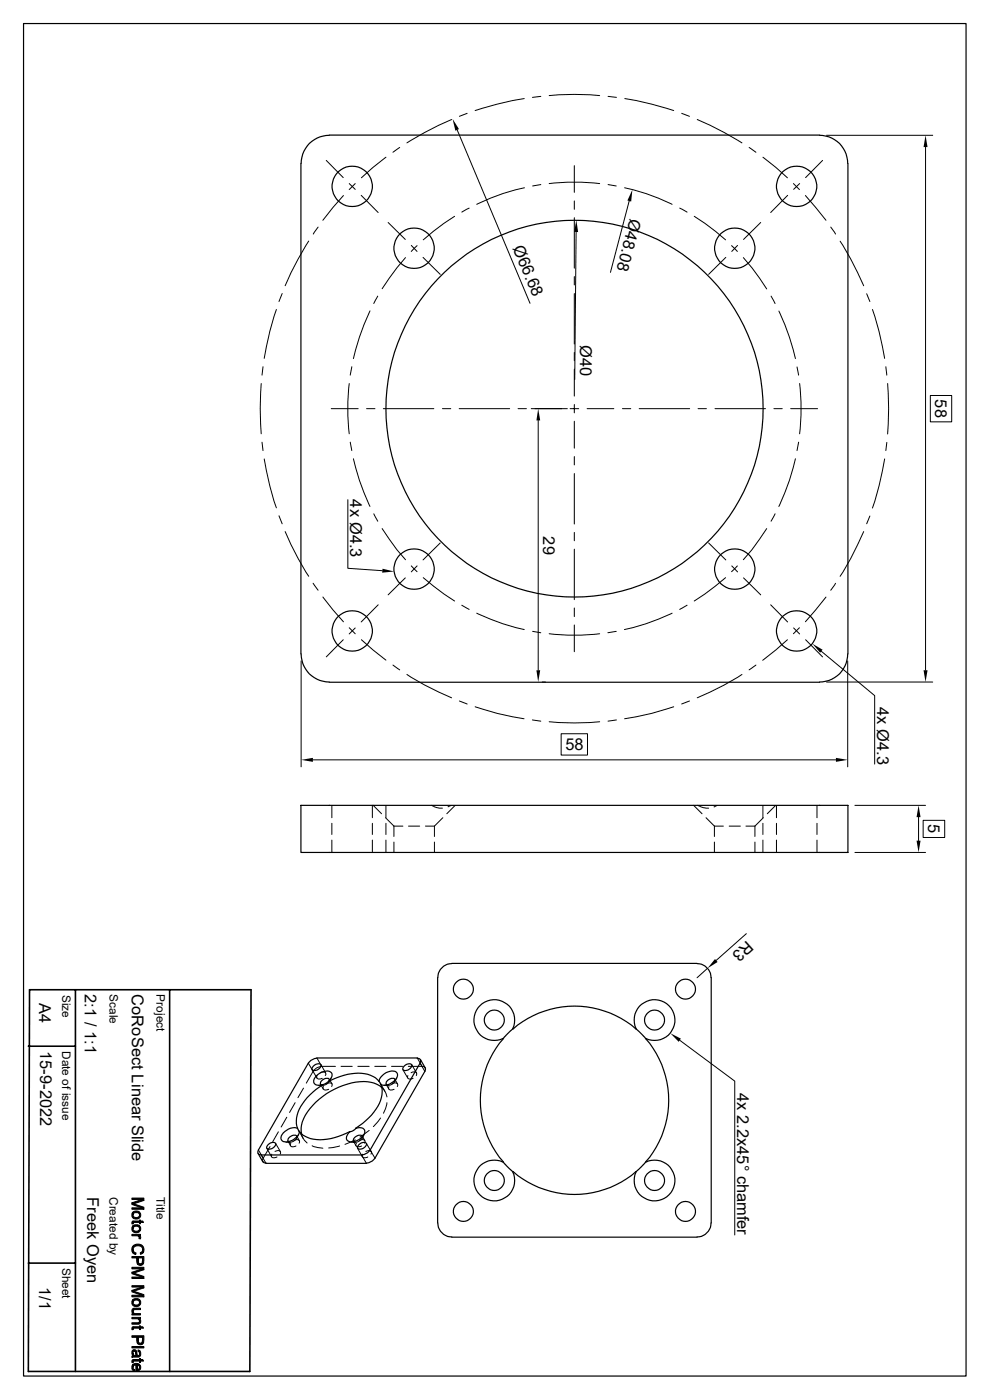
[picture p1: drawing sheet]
<svg xmlns="http://www.w3.org/2000/svg" width="210mm" height="297mm" viewBox="0 0 210 297" stroke-linecap="round" stroke-linejoin="round" font-family="sans-serif">
<g fill="none" stroke="#000" stroke-width=".25">
<path d="M5 5h199.9v286.9h-199.9zM63.8 34.7v104M69.8 28.7h104.1M69.8 28.7a5.9 5.9 0 0 0-5.9 6M173.9 28.7a5.9 5.9 0 0 1 5.9 6M179.9 34.7v104M63.9 138.7a5.9 5.9 0 0 0 6 6M179.8 138.7a5.9 5.9 0 0 1-5.9 6M69.8 144.7h104.1M63.8 170.9h116.1v9.9h-116.1zM95.8 204.4h52.1M95.8 204.4a3 3 0 0 0-2.9 3l-.1 52.1a3.1 3.1 0 0 0 3 2.9"/>
<path d="M108.8 218.3a20 20 0 0 1 27.9 1.7l.3 .3M135 218.3a4.3 4.3 0 0 1 3.2-6.2 4.3 4.3 0 0 1 4.9 4.9 4.3 4.3 0 0 1-6.1 3.3M147.9 204.4a3 3 0 0 1 2.9 3M150.9 207.4v52.1M63.1 239.4a2.87 2.87 0 0 0-3.5 1.9 .93 .93 0 0 0 1.2 1 3 3 0 0 0 2.7-2.2M66.5 226.1a.99 .99 0 0 1 1.6-.1 1.29 1.29 0 0 1-1.9 .9v-.3zM67.2 224.5a2.65 2.65 0 0 0-1.8 1.1l-10.6 18.4a.67 .67 0 0 0 0 .7 .67 .67 0 0 0 .7 .3M67.2 224.5h21.3M68.5 230.1l-.5 .1a1.03 1.03 0 0 1-1.3-.3 1.03 1.03 0 0 1 .2-1.4 2.91 2.91 0 0 1 3.2-1.1 1.34 1.34 0 0 1-.5 2.1l-.4 .3a10.8 10.8 0 0 0-5 4.3 5.3 5.3 0 0 0-1 5.5l.3 .5M69.7 229.4a11.4 11.4 0 0 1 8.9-1.3 3.5 3.5 0 0 1 1.8 1.3M69.9 229.2a.61 .61 0 0 0-1-.3l-.9 .6-.1 .4 .3 .3M80.4 229.4l.3 .6a4.3 4.3 0 0 1-.2 4.1 18 18 0 0 1-5.4 5.6l-.4 .3a1.27 1.27 0 0 0-1.2 1.4 1.09 1.09 0 0 0 1.7 .7 2.64 2.64 0 0 0 2.2-2.1 1.05 1.05 0 0 0-1.5-.7l-.4 .1"/>
<path d="M80.4 229.4a2.76 2.76 0 0 1 3.7-1.9 1.53 1.53 0 0 1-1 2.2l-1.2 .5-1.1-.1M81 230.7a7.6 7.6 0 0 0-7.3-.7 14.6 14.6 0 0 0-9.6 8 5 5 0 0 0-.1 2.5M83.8 229.2a.61 .61 0 0 0-1-.3l-.8 .6-.1 .4 .2 .3M85.8 226.1a.99 .99 0 0 1 1.6-.1 1.29 1.29 0 0 1-1.9 .9v-.3zM88.5 224.5a.67 .67 0 0 1 .6 .3 .67 .67 0 0 1 0 .8l-10.6 18.4a2.65 2.65 0 0 1-1.8 1h-21.3M89.2 224.8l1 1.8M90.2 226.6l-.1 .7-10.6 18.4a2.65 2.65 0 0 1-1.8 1.1M106.7 220.3a4.3 4.3 0 0 1-6.1-3.3 4.3 4.3 0 0 1 4.9-4.8 4.3 4.3 0 0 1 3.2 6.2l-2 1.9M106.8 220.4a19.9 19.9 0 0 0 0 26.1M137 220.4a19.9 19.9 0 0 1 0 26.1M54.7 244.7l1.1 1.8M55.8 246.4l.2 .3 .5 .1"/>
<path d="M56.4 246.8h21.3M56.9 242.8a.99 .99 0 0 1 1.6-.1 1.29 1.29 0 0 1-1.9 .9v-.4zM63 241.3a.61 .61 0 0 0-1-.4l-.9 .7-.1 .4 .3 .2M63.5 240.1a6 6 0 0 0 5.9 1.6l2.4-.6 2.4-1M76.2 242.8a.99 .99 0 0 1 1.6-.1 1.29 1.29 0 0 1-1.9 .9v-.4zM76.9 241.3a.61 .61 0 0 0-1-.4l-.9 .7-.1 .4 .2 .2M106.7 246.5l1.7 1.7a4.1 4.1 0 0 1-3.1 6.6 4.3 4.3 0 0 1-4.7-5.1 4.3 4.3 0 0 1 6.1-3.2M108.8 248.5a19.9 19.9 0 0 0 26.1 0M137 246.5l-2.1 2.1M137 246.5a4.3 4.3 0 0 1 6.1 3.3 4.3 4.3 0 0 1-4.9 4.9 4.3 4.3 0 0 1-3.2-6.1M150.8 259.5a3 3 0 0 1-2.9 2.9M95.8 262.5h52.1"/>
<circle cx="74.7" cy="39.5" r="4.3"/>
<circle cx="169" cy="39.5" r="4.3"/>
<circle cx="87.8" cy="52.7" r="4.3"/>
<circle cx="155.9" cy="52.7" r="4.3"/>
<circle cx="121.9" cy="86.7" r="40"/>
<circle cx="74.7" cy="133.9" r="4.3"/>
<circle cx="87.8" cy="120.7" r="4.3"/>
<circle cx="155.9" cy="120.7" r="4.3"/>
<circle cx="169" cy="133.9" r="4.3"/>
<circle cx="98.3" cy="209.8" r="2.11"/>
<circle cx="104.9" cy="216.4" r="2.11"/>
<circle cx="138.9" cy="216.4" r="2.11"/>
<circle cx="145.4" cy="209.8" r="2.11"/>
<circle cx="98.3" cy="257" r="2.11"/>
<circle cx="104.9" cy="250.4" r="2.11"/>
<circle cx="138.9" cy="250.4" r="2.11"/>
<circle cx="145.4" cy="257" r="2.11"/>
</g>
<g fill="none" stroke="#000" stroke-width=".21">
<path d="M69.2 34l3.6 3.7M74.1 38.9l1.3 1.3M75.4 38.9l-1.3 1.3M81.9 33.4l-2.8 2.1-2.4 2.2M84.8 31.3l-1.4 1M95.8 25.4a66.9 66.9 0 0 0-9.5 4.9M97 27.6l15.4 36.7M99.1 24l-1.6 .7M111.2 20.9a67 67 0 0 0-10.4 2.6M111.3 39.8a41.7 41.7 0 0 0-10.2 3.5M114.7 39.2l-1.7 .3M114.7 20.4l-1.8 .3"/>
<path d="M116.5 38.9a45.2 45.2 0 0 1 10.7 0M116.5 20.3a56.6 56.6 0 0 1 10.7 0M121.8 35.1v5.7M129 39.2l1.7 .3M129 20.4l1.8 .3M132.5 39.8a42.3 42.3 0 0 1 10.1 3.5M132.5 20.9a68 68 0 0 1 10.4 2.6M144.6 24l1.7 .7M147.9 25.4a66.9 66.9 0 0 1 9.5 4.9M158.9 31.3l1.5 1M161.8 33.4l2.8 2.1 2.4 2.2M168.3 38.9l1.3 1.3"/>
<path d="M169.6 38.9l-1.2 1.3M174.5 34l-3.6 3.7M175.3 28.7h22.6M196.3 31.2v111M65.5 51.1a66.6 66.6 0 0 0-5 9.5M67.5 48.2l-1 1.5M72.9 41.5l-4.4 5.2M76.6 41.4l3.6 3.7M82.3 47.2l3.7 3.6M86 54.7l-1.8 2.1-3.1 4.5M87.2 52.1l1.3 1.2M88.5 52.1l-1.3 1.2"/>
<path d="M89.7 54.6l3.7 3.6M96.4 45.9l-2.2 1.5-4.4 3.5M99.5 44.2l-1.5 .8M121.8 42.6v1.8M121.8 46.2v10.7M121.8 58.7v1.8M122.2 49.2l-.3 31.3M133.5 42.6l-4 15.2M144.2 44.2l1.6 .8M147.3 45.9l2.2 1.5 4.4 3.5M154 54.6l-3.7 3.6M155.2 52.1l1.2 1.2"/>
<path d="M156.5 52.1l-1.3 1.2M157.7 54.7l1.8 2.1 3.1 4.5M161.4 47.2l-3.7 3.6M167.1 41.4l-3.6 3.7M170.9 41.5l4.3 5.2M176.2 48.2l1 1.5M178.2 51.2a62.6 62.6 0 0 1 5 9.4M55.8 77.8l-.2 1.8M58.6 65.7a61.5 61.5 0 0 0-2.6 10.3M59.9 62.3l-.7 1.7M74.6 77.8l-.3 1.8M78.5 66a49.7 49.7 0 0 0-3.5 10.1"/>
<path d="M80.1 62.8l-.8 1.6M121.8 62.3v10.7M121.8 74.8v1.7M121.8 78.3v5.7M163.6 62.8l.8 1.6M165.2 66a47.2 47.2 0 0 1 3.5 10.1M169.1 77.9l.3 1.7M183.9 62.3l.6 1.7M185.1 65.7a61.5 61.5 0 0 1 2.6 10.3M187.9 77.8l.2 1.8M55.4 81.4a67.3 67.3 0 0 0 0 10.6M55.6 93.8l.2 1.8"/>
<path d="M56 97.4a61.5 61.5 0 0 0 2.6 10.3M70.3 86.7h5.7M74.1 81.4a44.9 44.9 0 0 0 0 10.6M74.3 93.8l.3 1.8M75 97.3a47.3 47.3 0 0 0 3.5 10.1M77.8 86.7h1.7M81.3 86.7h10.7M93.9 86.7h1.7M97.4 86.7h10.7M109.9 86.7h1.8M112.7 86.7h7.7M114.2 89.2v53"/>
<path d="M120.9 86.7h1.9M121.8 89.4v5.7M121.8 85.8v1.8M121.8 96.9v1.7M124.5 86.7h5.7M132 86.7h1.8M135.6 86.7h10.7M148.1 86.7h1.8M151.7 86.7h10.7M164.2 86.7h1.7M167.7 86.7h5.7M168.7 97.3a47.3 47.3 0 0 1-3.5 10.1"/>
<path d="M169.4 93.8l-.3 1.8M169.6 81.4a44.9 44.9 0 0 1 0 10.6M187.7 97.4a63.6 63.6 0 0 1-2.6 10.4M188.1 93.9l-.2 1.7M188.3 81.4a67.8 67.8 0 0 1 0 10.7M197.4 83.9h4.5v5.6h-4.5zM59.2 109.4l.7 1.7M60.5 112.8a60.7 60.7 0 0 0 5 9.5M73.8 106v14.6l7.3 .5M79.3 109l.8 1.6M81.1 112.1l3.1 4.5 1.8 2.1M93.4 115.2l-3.7 3.6"/>
<path d="M121.8 100.5v10.7M121.8 112.9v1.8M121.8 116.5v10.7M150.3 115.2l3.7 3.6M162.6 112.1l-3.1 4.5-1.8 2.1M164.4 109l-.8 1.6M183.2 112.8a60.7 60.7 0 0 1-5 9.5M184.5 109.5l-.6 1.6M66.4 123.7l1.1 1.5M68.5 126.7l4.4 5.2M72.8 135.7l-3.6 3.7M74.1 133.2l1.3 1.3"/>
<path d="M75.4 133.2l-1.3 1.3M76.7 135.7l5.2 4.3M80.2 128.3l-3.6 3.7M86 122.6l-3.7 3.6M87.2 120.1l1.3 1.2M88.5 120.1l-1.3 1.2M89.8 122.6l4.4 3.4 2.2 1.5M98 128.4l1.5 .9M101.1 130.1a47.8 47.8 0 0 0 10.1 3.5M113 133.9l1.7 .3M116.5 134.5a45.2 45.2 0 0 0 10.7 0M121.8 129v1.8"/>
<path d="M121.8 132.6v5.7M130.7 133.9l-1.8 .3M142.6 130.1a47.3 47.3 0 0 1-10.1 3.5M145.8 128.4l-1.6 .9M153.9 122.6l-4.4 3.4-2.2 1.5M155.2 120.1l1.3 1.2M156.4 120.1l-1.2 1.2M157.7 122.6l3.7 3.6M163.5 128.3l3.6 3.7M167 135.7l-5.2 4.4M168.4 133.2l1.2 1.3M169.6 133.2l-1.3 1.3"/>
<path d="M170.9 135.7l3.6 3.7M174.2 138.2l11.3 9.4v14.5M175.2 126.7l-4.3 5.2M177.2 123.7l-1 1.5M63.9 140.2v22.5M83.4 141.1l1.4 1M86.3 143.1a56.7 56.7 0 0 0 9.5 4.9M97.5 148.7l1.6 .7M100.8 149.9a56.8 56.8 0 0 0 10.4 2.6M112.9 152.7l1.8 .3M115 144.7h.7M116.5 153.1a56.6 56.6 0 0 0 10.7 0"/>
<path d="M119 155.7h5.6v4.5h-5.6zM130.8 152.7l-1.8 .3M142.9 149.9a56.2 56.2 0 0 1-10.4 2.6M146.3 148.7l-1.7 .7M157.4 143.1a56.7 56.7 0 0 1-9.5 4.9M160.4 141.1l-1.5 1M175.3 144.7h22.6M179.8 140.2v22.5M66.4 161.2h110.9M70.4 170.9v2.6M70.4 174.7v2.3M70.4 178.2v2.6"/>
<path d="M79 170.9v2.6M79 174.7v2.3M79 178.2v2.6M79.2 170.9l1.7 1.7M81.8 173.5l1.8 1.8M81.9 170.9v2.6M81.9 174.7v2.3M81.9 178.2v2.6M83.6 175.3h1.9M83.6 175.3v2.2M83.6 178.6v2.2M86.7 175.3h2.3"/>
<path d="M90.3 175.3h1.9M91.6 170.9l1.2 .5 1.1 .1M92.2 175.3v2.2M92.2 178.6v2.2M93.9 173.5l-1.7 1.8M95.7 170.9l-.7 .3M96.6 170.9l-1.8 1.7M147.2 170.9l1.7 1.7M148 170.9l1.1 .4 1.2 .2M149.8 173.5l1.8 1.8M151.6 175.3h1.9M151.6 175.3v2.2"/>
<path d="M151.6 178.6v2.2M152.1 170.9l-.6 .3M154.7 175.3h2.4M158.2 175.3h1.9M160.1 175.3v2.2M160.1 178.6v2.2M161.8 170.9v2.6M161.8 174.7v2.3M161.8 178.2v2.6M161.9 173.5l-1.8 1.8M164.5 170.9l-1.7 1.7M164.7 170.9v2.6"/>
<path d="M164.7 174.7v2.3M164.7 178.2v2.6M173.3 170.9v2.6M173.3 174.7v2.3M173.3 178.2v2.6M181.4 170.9h14.9M194.9 173.4v5M195.8 174h4.6v3.7h-4.6zM158.3 198.1l-6.4 5.7M181.4 180.8h14.9M150.1 205.4l-2.2 2M60.8 237l-1.2 2.1"/>
<path d="M62.6 233.9l-1.2 2.1M63.4 239.9l.9 1.6M64.4 230.8l-1.2 2.1M65.4 225.6l1 1.7a2.35 2.35 0 0 1 1.8-1.1M66.2 226.9l1 1.8M66.4 227.3l-1.4 2.5M67.2 224.5l1 1.7M67.3 228.2a.53 .53 0 0 0 0 .7 .53 .53 0 0 0 .7 0l.4-.1M67.6 230.3h.9M67.9 227.6a.61 .61 0 0 1 .8-.2 .61 .61 0 0 1 .3 .8M68 230l.6 1M68.1 225.8l1 1.8"/>
<path d="M68.2 226.2h3M68.6 230.5a.53 .53 0 0 0 .1 .7 .53 .53 0 0 0 .7 0l.3-.1M69.3 229.9a.64 .64 0 0 1 .7-.2 .64 .64 0 0 1 .4 .7v.1M69.9 229l.5 1M69.9 229.2a1.47 1.47 0 0 1-1.7 1M70.2 228.7l-.4 .8M72.3 226.2h2.4M75.9 226.2h2.4M78.3 239.8l-1.9 1.4M79.5 226.2h2.4M80.7 229.9l1 1.6M80.7 237.2l-1.5 1.8"/>
<path d="M81 230.7a3.4 3.4 0 0 1 1.1 2M81.5 230.3h.9M81.9 230l.6 1M82.1 233.9l-.7 2.3M82.5 230.5a.57 .57 0 0 0 .2 .7 .57 .57 0 0 0 .7-.1h.2M83.1 226.2h2.3M83.2 229.9a.63 .63 0 0 1 .8-.2 .63 .63 0 0 1 .3 .8M83.8 229l.5 1M83.8 229.2a1.47 1.47 0 0 1-1.7 1M84.2 228.7l-.5 .8M85.5 226.9l1 1.8M86.5 228.2a.54 .54 0 0 0 .1 .6 .54 .54 0 0 0 .7 .1l.3-.1"/>
<path d="M86.6 226.2h2.9M87.2 227.6a.63 .63 0 0 1 .8-.2 .63 .63 0 0 1 .3 .8M87.3 225.8l1 1.8M88.5 224.5l1 1.7 .4 .1 .3 .3M89.1 225.6l1 1.7M144.2 220.7l11.7 8.7v32.6M54.8 244l1 1.7-.1 .4 .1 .4M55.4 245l1 1.8M56.6 243.6l1 1.8M57.3 243.2l-1.5 2.5M57.7 244.9a.53 .53 0 0 0 0 .7 .53 .53 0 0 0 .7 0l.4-.2M58.3 244.3a.69 .69 0 0 1 .7-.2 .69 .69 0 0 1 .5 .5l-.1 .3"/>
<path d="M58.5 242.6l1 1.7M59.1 240.1l-1.2 2.1M60.7 242.3h.9M61.1 242.1l.5 1M61.7 242.5a.58 .58 0 0 0 .1 .8 .58 .58 0 0 0 .8-.1l.2-.1M62.4 241.9a.69 .69 0 0 1 .7-.2 .69 .69 0 0 1 .4 .6v.2M62.9 241l.6 1M63 241.2a1.49 1.49 0 0 1-1.8 1M63.3 240.7l-.4 .9M63.9 240.5a3.4 3.4 0 0 0 1.3 2M66.2 243.1l2.3 .5M72.1 243.1l-2.4 .4"/>
<path d="M74.5 242.3h1M75 242.1l.5 1M75.4 241.8l-2.2 1M75.6 242.5a.51 .51 0 0 0 0 .7 .51 .51 0 0 0 .7 0l.4-.1M75.9 243.6l1 1.8M76.2 241.9a.75 .75 0 0 1 1.3 .3l-.2 .3M76.7 245l1 1.8M76.8 241l.6 1M76.9 241.2l-.2 .4a1.36 1.36 0 0 1-1.6 .6M77 244.9a.51 .51 0 0 0 0 .6 .51 .51 0 0 0 .7 .1l.3-.2M77.2 240.7l-.4 .9M77.6 244.3a.68 .68 0 0 1 .7-.2 .68 .68 0 0 1 .5 .5l-.1 .3"/>
<path d="M77.7 242.6l1.8 3.1"/>
</g>
<path d="M6.3 210h47l-.3 81h-47zM16 210v81M36 210v81M6 222h10M6 268h10" fill="none" stroke="#000" stroke-width=".34"/>
<g fill="#000" stroke="#000" stroke-width=".21">
<path d="M28.1 259.1l.2-.1v.6l-.3 .1z" fill-rule="evenodd"/>
<path d="M28.2 257.2l.5-.3 .7 .1 .2 .1v.7a.73 .73 0 0 0-.7-.5 .73 .73 0 0 0-.7 .5z" fill-rule="evenodd"/>
<path d="M28.2 257.2v.6a.72 .72 0 0 0 .7 .5 .72 .72 0 0 0 .7-.5v-.7a.9 .9 0 0 1-.1 1.2 .9 .9 0 0 1-1.2 .1 .9 .9 0 0 1-.1-1.2z" fill-rule="evenodd"/>
<path d="M28.3 259h1.3v-.2h.2v.2h.5l.1 .3h-.6v.3h-.2v-.3h-1.2l-.1 .2z" fill-rule="evenodd"/>
<path d="M28 256.2h2.1l.4 .3h-2.5z" fill-rule="evenodd"/>
<path d="M28 254.2h2.5v.5l-.4-.2h-2.1z" fill-rule="evenodd"/>
<path d="M28 255.2l2.5 .9v.4l-.4-.3-2.1-.7z" fill-rule="evenodd"/>
<path d="M28 255.2l2.1-.7 .4 .2-2.1 .7z" fill-rule="evenodd"/>
<path d="M28.2 278.2l.1 .5z" fill-rule="evenodd"/>
<path d="M28.2 265.1l.2 .5 .5 .2-.1 .3-.6-.3z" fill-rule="evenodd"/>
<path d="M29.5 279.7l.1 .5z" fill-rule="evenodd"/>
<path d="M28.2 260.1l.4-.3 .7 .1 .3 .2v.6a.72 .72 0 0 0-.7-.6 .72 .72 0 0 0-.7 .6z" fill-rule="evenodd"/>
<path d="M28.2 275.7l.4-.2h.7l.3 .2v.7a.72 .72 0 0 0-.7-.6 .72 .72 0 0 0-.7 .6z" fill-rule="evenodd"/>
<path d="M28 261.9h1.8v.2h-.3v.4l-.4-.3h-1.1z" fill-rule="evenodd"/>
<path d="M28.1 277.7l.3-.2h1.4v.3l-1.5 .2-.1 .7-.2-.4z" fill-rule="evenodd"/>
<path d="M28 278.7h.3v-.2l.3 .2h1.2v.3h-1.8z" fill-rule="evenodd"/>
<path d="M28 279.5h1.8v.2h-.3v.4l-.3-.3h-1.2z" fill-rule="evenodd"/>
<path d="M28.2 260.1v.6a.73 .73 0 0 0 .7 .5 .73 .73 0 0 0 .7-.5v-.6a.91 .91 0 0 1-.1 1.2 .91 .91 0 0 1-1.2 0 .91 .91 0 0 1-.1-1.2z" fill-rule="evenodd"/>
<path d="M29.5 262.1l.3 .3v.4h-.3z" fill-rule="evenodd"/>
<path d="M28.2 275.8v.6a.73 .73 0 0 0 .7 .5 .73 .73 0 0 0 .7-.5v-.7a.91 .91 0 0 1-.1 1.2 .91 .91 0 0 1-1.2 .1 .91 .91 0 0 1-.1-1.2z" fill-rule="evenodd"/>
<path d="M29.3 266.9v.6a.48 .48 0 0 0 .5 .6 .48 .48 0 0 0 .4-.6v.8a.67 .67 0 0 1-.9 0z" fill-rule="evenodd"/>
<path d="M30.3 265.1v.8l-.5 .2v-.3l.4-.3z" fill-rule="evenodd"/>
<path d="M28 270.9h2.1l.4 .3h-2.5z" fill-rule="evenodd"/>
<path d="M28 268.9h2.5v.5l-.4-.2h-2.1z" fill-rule="evenodd"/>
<path d="M28 274.8h2.1l.4 .3h-2.5z" fill-rule="evenodd"/>
<path d="M28 272.8h2.5v.4l-.4-.2h-2.1z" fill-rule="evenodd"/>
<path d="M28 266.6h2.5l-.1 1.5-.2 .2v-1.4h-.9v1.4l-.3-.4v-1h-1z" fill-rule="evenodd"/>
<path d="M28 269.9l2.5 .9v.4l-.4-.3-2.1-.7z" fill-rule="evenodd"/>
<path d="M28 269.9l2.1-.7 .4 .2-2.1 .7z" fill-rule="evenodd"/>
<path d="M28 273.8l2.5 .9v.4l-.4-.3-2.1-.7z" fill-rule="evenodd"/>
<path d="M28 273.8l2.1-.8 .4 .2-2.1 .7z" fill-rule="evenodd"/>
<path d="M28.3 264.2l.7-.3 1 .2 .5 .7v.6l-.2 .5v-.8a1.04 1.04 0 0 0-1-.8 1.04 1.04 0 0 0-1.1 .8v.7l-.3-.7z" fill-rule="evenodd"/>
<path d="M28 285.7h2.5v.3h-2.5z" fill-rule="evenodd"/>
<path d="M28.2 287v.6z" fill-rule="evenodd"/>
<path d="M28.1 281.6l.2-.1v.6h-.3z" fill-rule="evenodd"/>
<path d="M28.2 288.5h.1v.6h-.3v-.4z" fill-rule="evenodd"/>
<path d="M28.2 289.5v.8l.4 .3-.1 .3a.85 .85 0 0 1-.3-1.4z" fill-rule="evenodd"/>
<path d="M28.2 286.4l.4-.1 .3 .3v1v-.1a.62 .62 0 0 0-.5-.8l-.2 .2v.7l-.2-.4z" fill-rule="evenodd"/>
<path d="M29.3 286.4l.3 .1v.6l-.1-.3-.2-.1z" fill-rule="evenodd"/>
<path d="M28.2 289.5l.6-.3 .8 .3v.6l-.1-.3-.4-.2v1.3h-.3v-1.3l-.4 .1-.2 .4z" fill-rule="evenodd"/>
<path d="M28 280.6h1.5l.1-.8a.63 .63 0 0 1 .2 .7 .63 .63 0 0 1-.7 .4h-1.1z" fill-rule="evenodd"/>
<path d="M28.2 287.2l.3 .4h.4v-1l.1 .5a.32 .32 0 0 0 .3 .5 .32 .32 0 0 0 .3-.5v-.6l.2 .2a.74 .74 0 0 1 0 .8 .74 .74 0 0 1-.6 .4l-1.2 .1v-.3l.2-.1z" fill-rule="evenodd"/>
<path d="M29.1 289.6v1h.2l.3-.4v-.7a.84 .84 0 0 1 .2 .9 .84 .84 0 0 1-.7 .5z" fill-rule="evenodd"/>
<path d="M29.3 283.7v.7a.48 .48 0 0 0 .5 .5 .48 .48 0 0 0 .4-.5v.8l-.3 .1-.5-.1z" fill-rule="evenodd"/>
<path d="M28.3 281.5h1.3v-.2h.2v.2h.5l.1 .3h-.6v.3h-.2v-.3h-1.2l-.1 .1z" fill-rule="evenodd"/>
<path d="M28.3 288.5l1.3-.1v-.2h.2v.2h.5l.1 .4h-.6v.3h-.2v-.3h-1.2l-.1 .1z" fill-rule="evenodd"/>
<path d="M28 283.4h2.5l-.1 1.6-.2 .2v-1.5h-.9v1.4l-.3-.4v-1h-1z" fill-rule="evenodd"/>
</g>
<g fill="#000">
<path d="M96 25.2l1.4 2.2-.8 .3zM196.3 28.7l.5 2.5h-.9zM122.3 46.7l.3 2.5h-.8zM134.2 40.2l-.3 2.6-.8-.3zM114.2 86.7l.4 2.5h-.8zM81.2 120.6l2.4 .6-2.5 .3zM172.3 136.6l2.2 1.2-.5 .7zM113.8 142.2h.8l-.4 2.5zM195.9 142.2h.9l-.5 2.5zM63.9 161.2l2.5-.4v.8zM177.3 160.8l2.5 .4-2.5 .4zM194.9 170.9l.4 2.5h-.9z"/>
<path d="M194.4 178.4h.9l-.4 2.4zM151.7 203.5l.5 .6-2.1 1.3zM142.2 219.2l2.2 1.1-.4 .7z"/>
</g>
<g font-size="3.5">
<text x="133.7" y="46.2" transform="rotate(105 133.7 46.2)">Ø48.08</text>
<text x="108.7" y="52.6" transform="rotate(67 108.7 52.6)">Ø66.68</text>
<text x="123.1" y="73.1" transform="rotate(91 123.1 73.1)">Ø40</text>
<text x="198.4" y="84.8" transform="rotate(90 198.4 84.8)">58</text>
<text x="74.3" y="106" transform="rotate(90 74.3 106)">4x Ø4.3</text>
<text x="115.2" y="113.8" transform="rotate(90 115.2 113.8)">29</text>
<text x="186.1" y="150" transform="rotate(90 186.1 150)">4x Ø4.3</text>
<text x="119.9" y="159.2">58</text>
<text x="196.9" y="174.9" transform="rotate(90 196.9 174.9)">5</text>
<text x="158.5" y="199.3" transform="rotate(138 158.5 199.3)">R3</text>
<text x="8.3" y="212.9" transform="rotate(90 8.3 212.9)">A4</text>
<text x="18" y="210.9" transform="rotate(90 18 210.9)">2:1 / 1:1</text>
<text x="28" y="210.9" transform="rotate(90 28 210.9)">CoRoSect Linear Slide</text>
<text x="8.5" y="223" transform="rotate(90 8.5 223)">15-9-2022</text>
<text x="156.4" y="231.8" transform="rotate(90 156.4 231.8)">4x 2.2x45° chamfer</text>
<text x="18.5" y="254" transform="rotate(90 18.5 254)">Freek Oyen</text>
<text x="8.3" y="273" transform="rotate(90 8.3 273)">1/1</text>
</g>
<g font-size="2.5">
<text x="13.2" y="211" transform="rotate(90 13.2 211)">Size</text>
<text x="23.2" y="210.9" transform="rotate(90 23.2 210.9)">Scale</text>
<text x="33.2" y="210.9" transform="rotate(90 33.2 210.9)">Project</text>
<text x="13.2" y="223" transform="rotate(90 13.2 223)">Date of issue</text>
<text x="23.2" y="254" transform="rotate(90 23.2 254)">Created by</text>
<text x="33.2" y="254" transform="rotate(90 33.2 254)">Title</text>
<text x="13.2" y="269" transform="rotate(90 13.2 269)">Sheet</text>
</g>
</svg>
